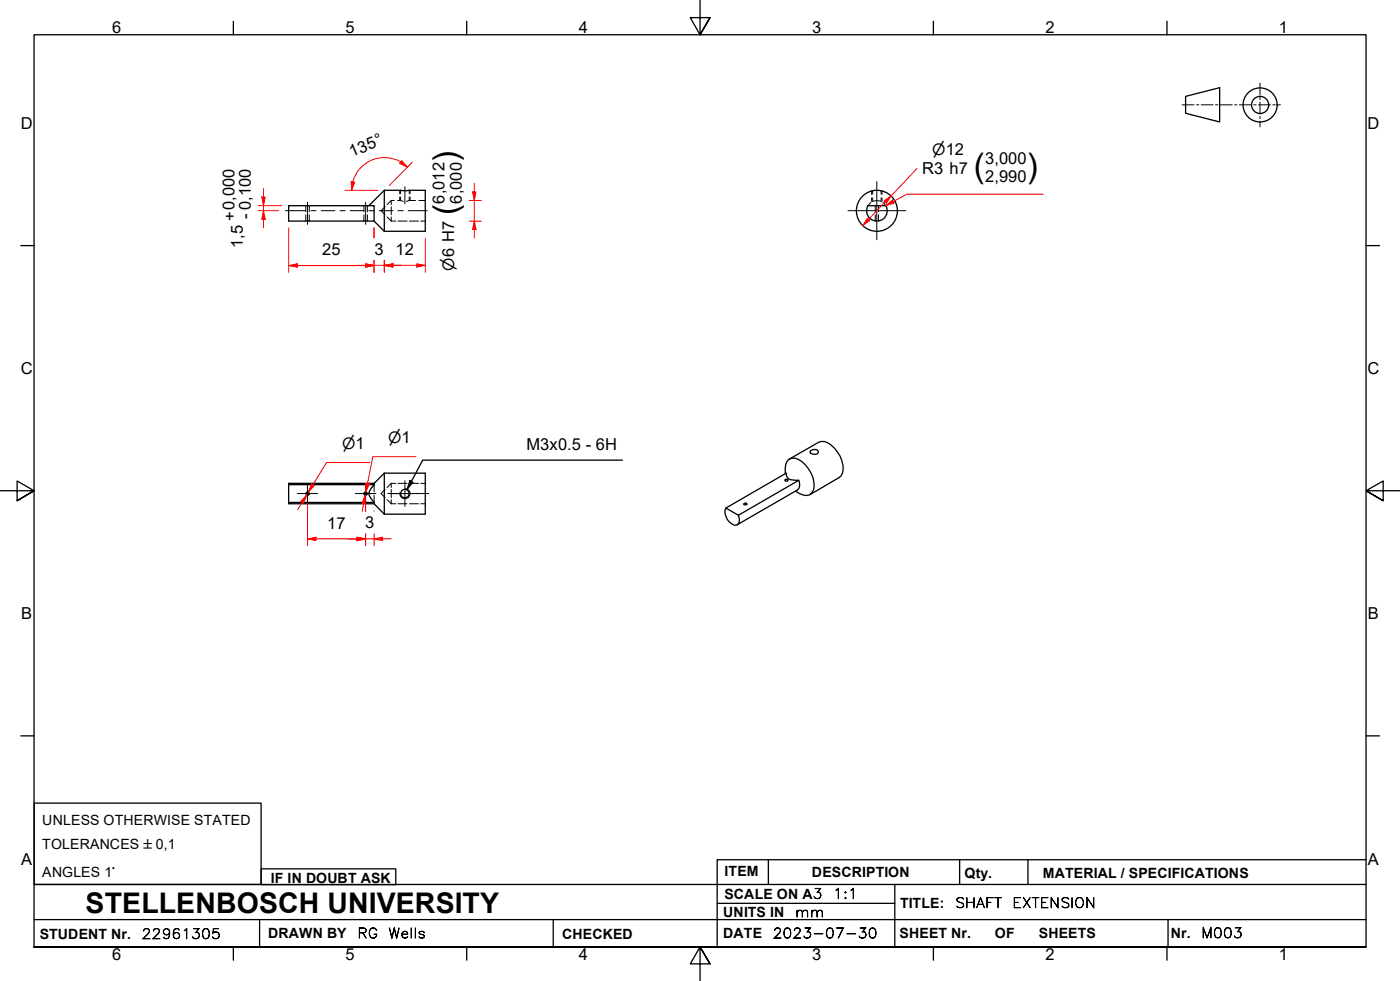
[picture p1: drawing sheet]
<svg xmlns="http://www.w3.org/2000/svg" width="410mm" height="287mm" viewBox="0 0 410 287" stroke-linecap="round" stroke-linejoin="round" font-family="sans-serif">
<!-- layer: Hidden Edges(ISO) -->
<g fill="none" stroke="#000" stroke-width=".29">
<path d="M114.6 58.7v1.2M114.6 58.7h.8M114.6 58.7l-1.3 1.2M116.4 58.7h.9M117 55.7v1M117 57.7v1M117.3 58.7l.8 .2M117.3 55.7v1M117.3 57.7v1M119.8 58.7l-.8 .2M119.8 58.7h1.9M119.8 55.7v1"/>
<path d="M119.8 57.7v1M120.1 55.7v1M120.1 57.7v1M122.6 58.7h1.9M255 59.3l-.9 .9M255.2 55.9v1M255.2 57.9v1M255.5 57.9v1a2.99 2.99 0 0 1 2.4 0M255.5 55.8v1M258 55.8v1M258 57.9v1M258.3 55.9v1"/>
<path d="M258.3 57.9v1M258.5 59.3l.8 .9M89.5 60.2v1.8M89.5 62.9v1.8M90.6 60.2v1.8M90.6 62.9v1.8M106.6 60.2v1.8M106.6 62.9v1.8M107.6 60.2v1.8M107.6 62.9v1.8M112.8 60.5l-1.2 1.2 1.2 1.2M113.3 63.5l1.3 1.2"/>
<path d="M114.6 60.5v2.4M114.6 63.5v1.2M114.6 64.7h1.3M116.5 64.7h2.7M119.9 64.7h2.7M123.2 64.7h1.3M256.3 60.2v1.8M256.3 62.9v1.8M257.2 60.2v1.8M257.2 62.9v1.8M109.5 141.9v2.1M109.5 145v2.1"/>
<path d="M112.8 143.3l-1.2 1.2 1.2 1.2M113.3 146.3l1.3 1.2M114.6 141.5v1.2M114.6 143.3v2.4M114.6 146.3v1.2M114.6 141.5h1.3M114.6 147.5h1.3M114.6 141.5l-1.3 1.2M116.5 141.5h2.7M116.5 147.5h2.7M119.9 141.5h2.7M119.9 147.5h2.7"/>
<path d="M123.2 141.5h1.3M123.2 147.5h1.3"/>
</g>
<!-- layer: Visible Edges(ISO) -->
<g fill="none" stroke="#000" stroke-width=".38">
<path d="M112.5 55.7h12v12h-12M112.5 55.7v12M112.5 55.7l-4.5 4.5M84.5 60.2h25v4.5h-25zM109.5 64.7l3 3M254.1 60.2h5.2M254.2 60.2a3 3 0 0 0 2.6 4.5 3 3 0 0 0 2.6-4.5M112.5 138.5h12v12h-12M112.5 138.5v12M112.5 138.5l-3 3M229.9 138.7a4.5 4.5 0 0 1 1.1-4.3 3.2 3.2 0 0 1 3.8 .7 8.9 8.9 0 0 1 3.4 8.4 2.21 2.21 0 0 1-3 1.4l-2.3-1.1M231.1 134.4l8.5-4.9a3.2 3.2 0 0 1 3.8 .8 8.6 8.6 0 0 1 3.3 8.1l-.4 .9-.7 .5-8.4 5"/>
<path d="M237.2 132l.7-.4a1.26 1.26 0 0 1 1.7 .7 1.45 1.45 0 0 1-2.4 0zM84.5 141.9v5.2M109.5 147.1h-25v.4h25M109.5 141.5h-25v.4h25M109.5 141.9l-.4 .5a2.45 2.45 0 0 0 0 4.1l.4 .6M109.5 141.5v.4M109.5 147.1v.4M109.5 147.5l3 3M212.5 148.7a4 4 0 0 0 2.6 5h.6a2.11 2.11 0 0 0 .5-2.9M217.8 147.4l.8-.1 .2 .3-.7 .2-.4-.1zM229.9 140.4l.3-.1 .6 .3-.7 .3-.3-.2zM233.9 140.6a2.37 2.37 0 0 1-.3 2.8l-17.8 10.2"/>
<path d="M233.9 140.6l-1.3-.1a1.95 1.95 0 0 1-2.4-2l-17.7 10.2 3.7 2.1M233.9 140.6l-17.7 10.2"/>
<circle cx="256.8" cy="61.7" r="6"/>
<circle cx="90.1" cy="144.5" r=".48"/>
<circle cx="107" cy="144.5" r=".48"/>
<circle cx="118.5" cy="144.5" r="1.25"/>
</g>
<!-- layer: Threads(ISO) -->
<path d="M118.8 143a1.52 1.52 0 0 1 1.2 1.8 1.52 1.52 0 0 1-1.8 1.2 1.52 1.52 0 0 1-1.2-1.8" fill="none" stroke="#000" stroke-width=".29"/>
<!-- layer: Border_0 -->
<g fill="none" stroke="#000" stroke-width=".38">
<path d="M68.3 6.2v4M136.7 6.2v4M205 .1v10.1l-2.9-5h5.8l-2.9 5 2.9-5M273.3 6.2v4M341.7 6.2v4M6.1 71.9h3.9M400 71.9h3.9M0 143.7h10l-5-2.9v5.8l5-2.9-5 2.9M410 143.7h-10l5-2.9v5.8l-5-2.9 5 2.9M6.1 215.4h3.9M400 215.4h3.9M10 277.2v-267h390v267h-390h390"/>
<path d="M68.3 277.2v3.9M136.7 277.2v3.9M273.3 277.2v3.9M341.7 277.2v3.9M207.9 282.1l-2.9-4.9 2.9 4.9h-5.8l2.9-4.9v10"/>
</g>
<!-- layer: Sketch Geometry(ISO) -->
<g fill="none" stroke="#000" stroke-width=".38">
<path d="M347.2 28.2l9.9-2.5v10l-9.9-2.5zM10 258.9h390M225 251.7v7.2M262 258.9v18.3M281 251.7v7.2M301 251.7v7.2M400 251.7h-190v25.5M10 277.2h390M10 269.2h390M76 269.2v8M162 269.2v8M210 264.4h52"/>
<path d="M342 269.2v8"/>
<circle cx="369" cy="30.7" r="5"/>
<circle cx="369" cy="30.7" r="2.51"/>
</g>
<g fill="none" stroke="#000" stroke-width=".29">
<path d="M346.1 30.7h3.5M350.3 30.7h.7M351.7 30.7h3.5M355.9 30.7h.7M357.3 30.7h3.5M361.5 30.7h.7M362.9 30.7h3.5M367.1 30.7h.7M368.5 30.7h3.5M368.9 24.3v3.5M368.9 28.5v.7M368.9 29.9v3.5"/>
<path d="M368.9 34.1v.6M368.9 35.4v1.8M372.7 30.7h.7M374.1 30.7h.8"/>
</g>
<!-- layer: Center Mark(ISO) -->
<path d="M256.7 53.2v17M248.3 61.7h16.9M87.1 144.5h5.9M90 141.5v6M104 144.5h6M107.1 141.5v6M114.8 144.5h7.5M118.6 140.7v7.5" fill="none" stroke="#000" stroke-width=".29"/>
<!-- layer: Centerline(ISO) -->
<path d="M90 59.2v6.5M107.1 59.2v6.5M118.6 54.7v5M113.5 144.5h3.8M118.8 144.5h1.5M121.8 144.5h3.7" fill="none" stroke="#000" stroke-width=".29"/>
<!-- layer: Dimensions(ISO) -->
<path d="M112.5 77.7h2.6" fill="none" stroke="#f00" stroke-width=".29"/>
<path d="M112.5 77.7l2.6-.5v1z" fill-rule="evenodd" fill="#f00"/>
<path d="M112.5 77.7l2.6-.5v1zM122 77.7h2.5" fill="none" stroke="#f00" stroke-width=".29"/>
<path d="M122 77.2l2.5 .5-2.5 .5z" fill-rule="evenodd" fill="#f00"/>
<path d="M138.9 56.2v2.5M112.5 76.2v3.5M115.1 77.7h6.9M122 77.2l2.5 .5-2.5 .5zM124.5 69.7v10" fill="none" stroke="#f00" stroke-width=".29"/>
<path d="M138.4 56.2h1l-.5 2.5z" fill-rule="evenodd" fill="#f00"/>
<path d="M138.4 56.2h1l-.5 2.5zM138.9 64.7v2.5" fill="none" stroke="#f00" stroke-width=".29"/>
<path d="M138.9 64.7l.5 2.5h-1z" fill-rule="evenodd" fill="#f00"/>
<path d="M137.4 58.7h3.5M138.9 53.7v2.5M138.9 58.7v6M137.4 64.7h3.5M138.9 64.7l.5 2.5h-1zM138.9 67.2v2.5M91.6 141.9l-1.3 2.1" fill="none" stroke="#f00" stroke-width=".29"/>
<!-- layer: Symbols(ISO) -->
<path d="M182.2 134.7h-58.4l-4.5 8.4M120 140.7l.9 .5-1.6 1.9z" fill="none" stroke="#000" stroke-width=".38"/>
<path d="M120 140.7l.9 .5-1.6 1.9z" fill-rule="evenodd" fill="#000"/>
<!-- layer: Dimensions(ISO) -->
<path d="M91.2 141.7l.8 .5-1.7 1.8z" fill-rule="evenodd" fill="#f00"/>
<path d="M89.8 144.9l-1.3 2.1M91.2 141.7l.8 .5-1.7 1.8z" fill="none" stroke="#f00" stroke-width=".29"/>
<path d="M89.8 144.9l-.9 2.4-.8-.5z" fill-rule="evenodd" fill="#f00"/>
<path d="M108.3 135.4h-12.7l-5.3 8.6M88.5 147l-1.3 2.2M89.8 144.9l-.9 2.4-.8-.5zM107.6 141.6l-.5 2.4" fill="none" stroke="#f00" stroke-width=".29"/>
<path d="M107.1 141.4l1 .2-1 2.4z" fill-rule="evenodd" fill="#f00"/>
<path d="M106.9 145l-.4 2.4M107.1 141.4l1 .2-1 2.4z" fill="none" stroke="#f00" stroke-width=".29"/>
<path d="M106.9 145v2.5l-.9-.2z" fill-rule="evenodd" fill="#f00"/>
<path d="M260.9 57.4l-1.8 1.7M121.8 133.7h-12.6l-2.1 10.3M106.5 147.4l-.5 2.3M106.9 145v2.5l-.9-.2z" fill="none" stroke="#f00" stroke-width=".29"/>
<path d="M258.8 58.8l2.1-1.4-1.4 2.1z" fill-rule="evenodd" fill="#f00"/>
<path d="M258.8 58.8l2.1-1.4-1.4 2.1zM254.3 64.2l-1.7 1.9" fill="none" stroke="#f00" stroke-width=".29"/>
<path d="M254 63.9l.7 .6-2.1 1.6z" fill-rule="evenodd" fill="#f00"/>
<path d="M259.1 59.1l-4.8 5.1M261.6 59l-2.2 1.2M268.5 49.4l-7.6 8M254 63.9l.7 .6-2.1 1.6z" fill="none" stroke="#f00" stroke-width=".29"/>
<path d="M259.4 60.2l1.9-1.6 .5 .9z" fill-rule="evenodd" fill="#f00"/>
<path d="M305.4 56.8h-39.9l-3.9 2.2M77.2 61.7v2.5M259.4 60.2l1.9-1.6 .5 .9z" fill="none" stroke="#f00" stroke-width=".29"/>
<!-- layer: Centerline(ISO) -->
<path d="M83.6 61.7h5.9M91.1 61.7h1.4M94 61.7h4M99.6 61.7h1.4M102.6 61.7h4M108 61.7h1.5M111.1 61.7h4M116.5 61.7h1.5M119.6 61.7h5.5" fill="none" stroke="#000" stroke-width=".29"/>
<!-- layer: Dimensions(ISO) -->
<path d="M77.2 61.7l.5 2.5h-1.1z" fill-rule="evenodd" fill="#f00"/>
<path d="M77.2 57.7v2.5M77.2 61.7l.5 2.5h-1.1z" fill="none" stroke="#f00" stroke-width=".29"/>
<path d="M76.6 57.7h1.1l-.5 2.5z" fill-rule="evenodd" fill="#f00"/>
<path d="M76.6 57.7h1.1l-.5 2.5zM77.2 55.2v2.5M75.7 61.7h5.8M75.7 60.2h6.8M77.2 60.2v1.5M77.2 64.2v2.5M107.1 77.7h2.4" fill="none" stroke="#f00" stroke-width=".29"/>
<path d="M107.1 77.2l2.4 .5-2.4 .5z" fill-rule="evenodd" fill="#f00"/>
<path d="M107.1 77.2l2.4 .5-2.4 .5zM112.5 77.7h2.6" fill="none" stroke="#f00" stroke-width=".29"/>
<path d="M112.5 77.7l2.6-.5v1z" fill-rule="evenodd" fill="#f00"/>
<path d="M84.5 77.7h2.6M104.5 77.7h2.6M109.5 77.7h3M109.5 66.7v2.9M109.5 76.2v3.5M112.5 77.7l2.6-.5v1zM112.5 76.2v3.5M115.1 77.7h2.4" fill="none" stroke="#f00" stroke-width=".29"/>
<path d="M84.5 77.7l2.6-.5v1z" fill-rule="evenodd" fill="#f00"/>
<path d="M84.5 77.7l2.6-.5v1zM107.1 77.7h2.4" fill="none" stroke="#f00" stroke-width=".29"/>
<path d="M107.1 77.2l2.4 .5-2.4 .5z" fill-rule="evenodd" fill="#f00"/>
<path d="M117.3 47.4l2 1.6M84.5 66.7v13M87.1 77.7h20M107.1 77.2l2.4 .5-2.4 .5zM109.5 66.7v2.9M109.5 76.2v3.5" fill="none" stroke="#f00" stroke-width=".29"/>
<!-- layer: Sketch Geometry(ISO) -->
<path d="M10 235.1h66.5v23.8h-66.5zM76.5 254.3h39.4v4.7h-39.4z" fill="none" stroke="#000" stroke-width=".38"/>
<!-- layer: Dimensions(ISO) -->
<path d="M117.6 47l1.7 2-2.3-1.2z" fill-rule="evenodd" fill="#f00"/>
<path d="M103.3 53.2l-.3 2.5M117.6 47l1.7 2-2.3-1.2z" fill="none" stroke="#f00" stroke-width=".29"/>
<path d="M102.8 53.2l1 .1-.8 2.4z" fill-rule="evenodd" fill="#f00"/>
<path d="M101 55.7h9.6M102.8 53.2l1 .1-.8 2.4zM117.3 47.4a9.6 9.6 0 0 0-14 5.8M120.7 47.5l-6.7 6.8M104.5 157.7h2.6" fill="none" stroke="#f00" stroke-width=".29"/>
<path d="M104.5 157.2l2.6 .5-2.6 .6z" fill-rule="evenodd" fill="#f00"/>
<path d="M90 157.7h2.5M104.5 157.2l2.6 .5-2.6 .6z" fill="none" stroke="#f00" stroke-width=".29"/>
<path d="M90 157.7l2.5-.5v1.1z" fill-rule="evenodd" fill="#f00"/>
<path d="M90 157.7l2.5-.5v1.1zM90 147.5v12.2M92.5 157.7h14.6M107.1 147.5v2.2M107.1 156.2v3.5" fill="none" stroke="#f00" stroke-width=".29"/>
<path d="M104.5 157.2l2.6 .5-2.6 .6z" fill-rule="evenodd" fill="#f00"/>
<path d="M104.5 157.2l2.6 .5-2.6 .6zM109.5 157.7h2.5" fill="none" stroke="#f00" stroke-width=".29"/>
<path d="M109.5 157.7l2.5-.5v1.1z" fill-rule="evenodd" fill="#f00"/>
<path d="M102 157.7h2.5M107.1 157.7h2.4M107.1 147.5v2.2M107.1 156.2v3.5M109.5 157.7l2.5-.5v1.1zM109.5 149.5v.2M109.5 156.2v3.5M112 157.7h2.6" fill="none" stroke="#f00" stroke-width=".29"/>
<g font-size="9.7">
<text x="133.8" y="47.4" transform="rotate(-90 133.8 47.4)">)</text>
<text x="285.2" y="51.7">(</text>
<text x="300.7" y="51.7">)</text>
<text x="133.8" y="62.9" transform="rotate(-90 133.8 62.9)">(</text>
</g>
<text font-size="8.3" x="25.1" y="267.2">STELLENBOSCH UNIVERSITY</text>
<g font-size="4.8">
<text x="32.8" y="9.7">6</text>
<text x="101.2" y="9.7">5</text>
<text x="169.5" y="9.7">4</text>
<text x="237.8" y="9.7">3</text>
<text x="306.1" y="9.7">2</text>
<text x="374.5" y="9.7">1</text>
<text x="6.1" y="37.8">D</text>
<text x="400.4" y="37.8">D</text>
<text x="103.1" y="46" transform="rotate(-23 103.1 46)">135°</text>
<text x="270" y="50.9">R3 h7</text>
<text x="288.4" y="53.2">2,990</text>
<text x="288.4" y="48">3,000</text>
<text x="130.1" y="59.6" transform="rotate(-90 130.1 59.6)">6,012</text>
<text x="135.2" y="59.6" transform="rotate(-90 135.2 59.6)">6,000</text>
<text x="69" y="64.7" transform="rotate(-90 69 64.7)">+0,000</text>
<text x="73.3" y="64" transform="rotate(-90 73.3 64)">- 0,100</text>
<text x="71.1" y="72.6" transform="rotate(-90 71.1 72.6)">1,5</text>
<text x="94.3" y="74.7">25</text>
<text x="109.7" y="74.6">3</text>
<text x="115.8" y="74.7">12</text>
<text x="6.1" y="109.6">C</text>
<text x="400.4" y="109.6">C</text>
<text x="154.1" y="131.6">M3x0.5 - 6H</text>
<text x="95.8" y="154.8">17</text>
<text x="106.9" y="154.7">3</text>
<text x="6.2" y="181.3">B</text>
<text x="400.5" y="181.3">B</text>
<text x="6.2" y="253.1">A</text>
<text x="400.5" y="253.1">A</text>
<text x="32.8" y="281.1">6</text>
<text x="101.2" y="281.1">5</text>
<text x="169.5" y="281.1">4</text>
<text x="237.8" y="281.1">3</text>
<text x="306.1" y="281.1">2</text>
<text x="374.5" y="281.1">1</text>
</g>
<g font-size="4.6">
<text x="273" y="45.5">⌀12</text>
<text x="133" y="79.3" transform="rotate(-90 133 79.3)">⌀6 H7</text>
<text x="100.1" y="131.5">⌀1</text>
<text x="113.7" y="129.8">⌀1</text>
</g>
<g font-size="4.1">
<text x="12.4" y="241.5">UNLESS OTHERWISE STATED</text>
<text x="12.4" y="248.5">TOLERANCES ±0,1</text>
<text x="12.4" y="256.6">ANGLES 1°</text>
<text x="212.2" y="256.5">ITEM</text>
<text x="237.7" y="256.7">DESCRIPTION</text>
<text x="282.4" y="256.9">Qty.</text>
<text x="305.4" y="256.9">MATERIAL / SPECIFICATIONS</text>
<text x="79.3" y="258.5">IF IN DOUBT ASK</text>
<text x="212.1" y="263">SCALE ON A3</text>
<text x="211.8" y="268.4">UNITS IN</text>
<text x="263.5" y="265.7">TITLE:</text>
<text x="11.6" y="274.8">STUDENT Nr.</text>
<text x="78.5" y="274.6">DRAWN BY</text>
<text x="164.6" y="274.8">CHECKED</text>
<text x="211.8" y="274.6">DATE</text>
<text x="263.4" y="274.6">SHEET Nr.</text>
<text x="291.3" y="274.6">OF</text>
<text x="304.2" y="274.6">SHEETS</text>
<text x="342.8" y="274.5">Nr.</text>
</g>
<g font-size="4">
<text x="243.9" y="263">1:1</text>
<text x="232.8" y="268.4">mm</text>
<text x="279.6" y="265.7">SHAFT</text>
<text x="296.4" y="265.7">EXTENSION</text>
<text x="41.5" y="274.8">22961305</text>
<text x="104.6" y="274.6">RG</text>
<text x="113.7" y="274.6">Wells</text>
<text x="226.3" y="274.6">2023-07-30</text>
<text x="351.7" y="274.5">M003</text>
</g>
</svg>
